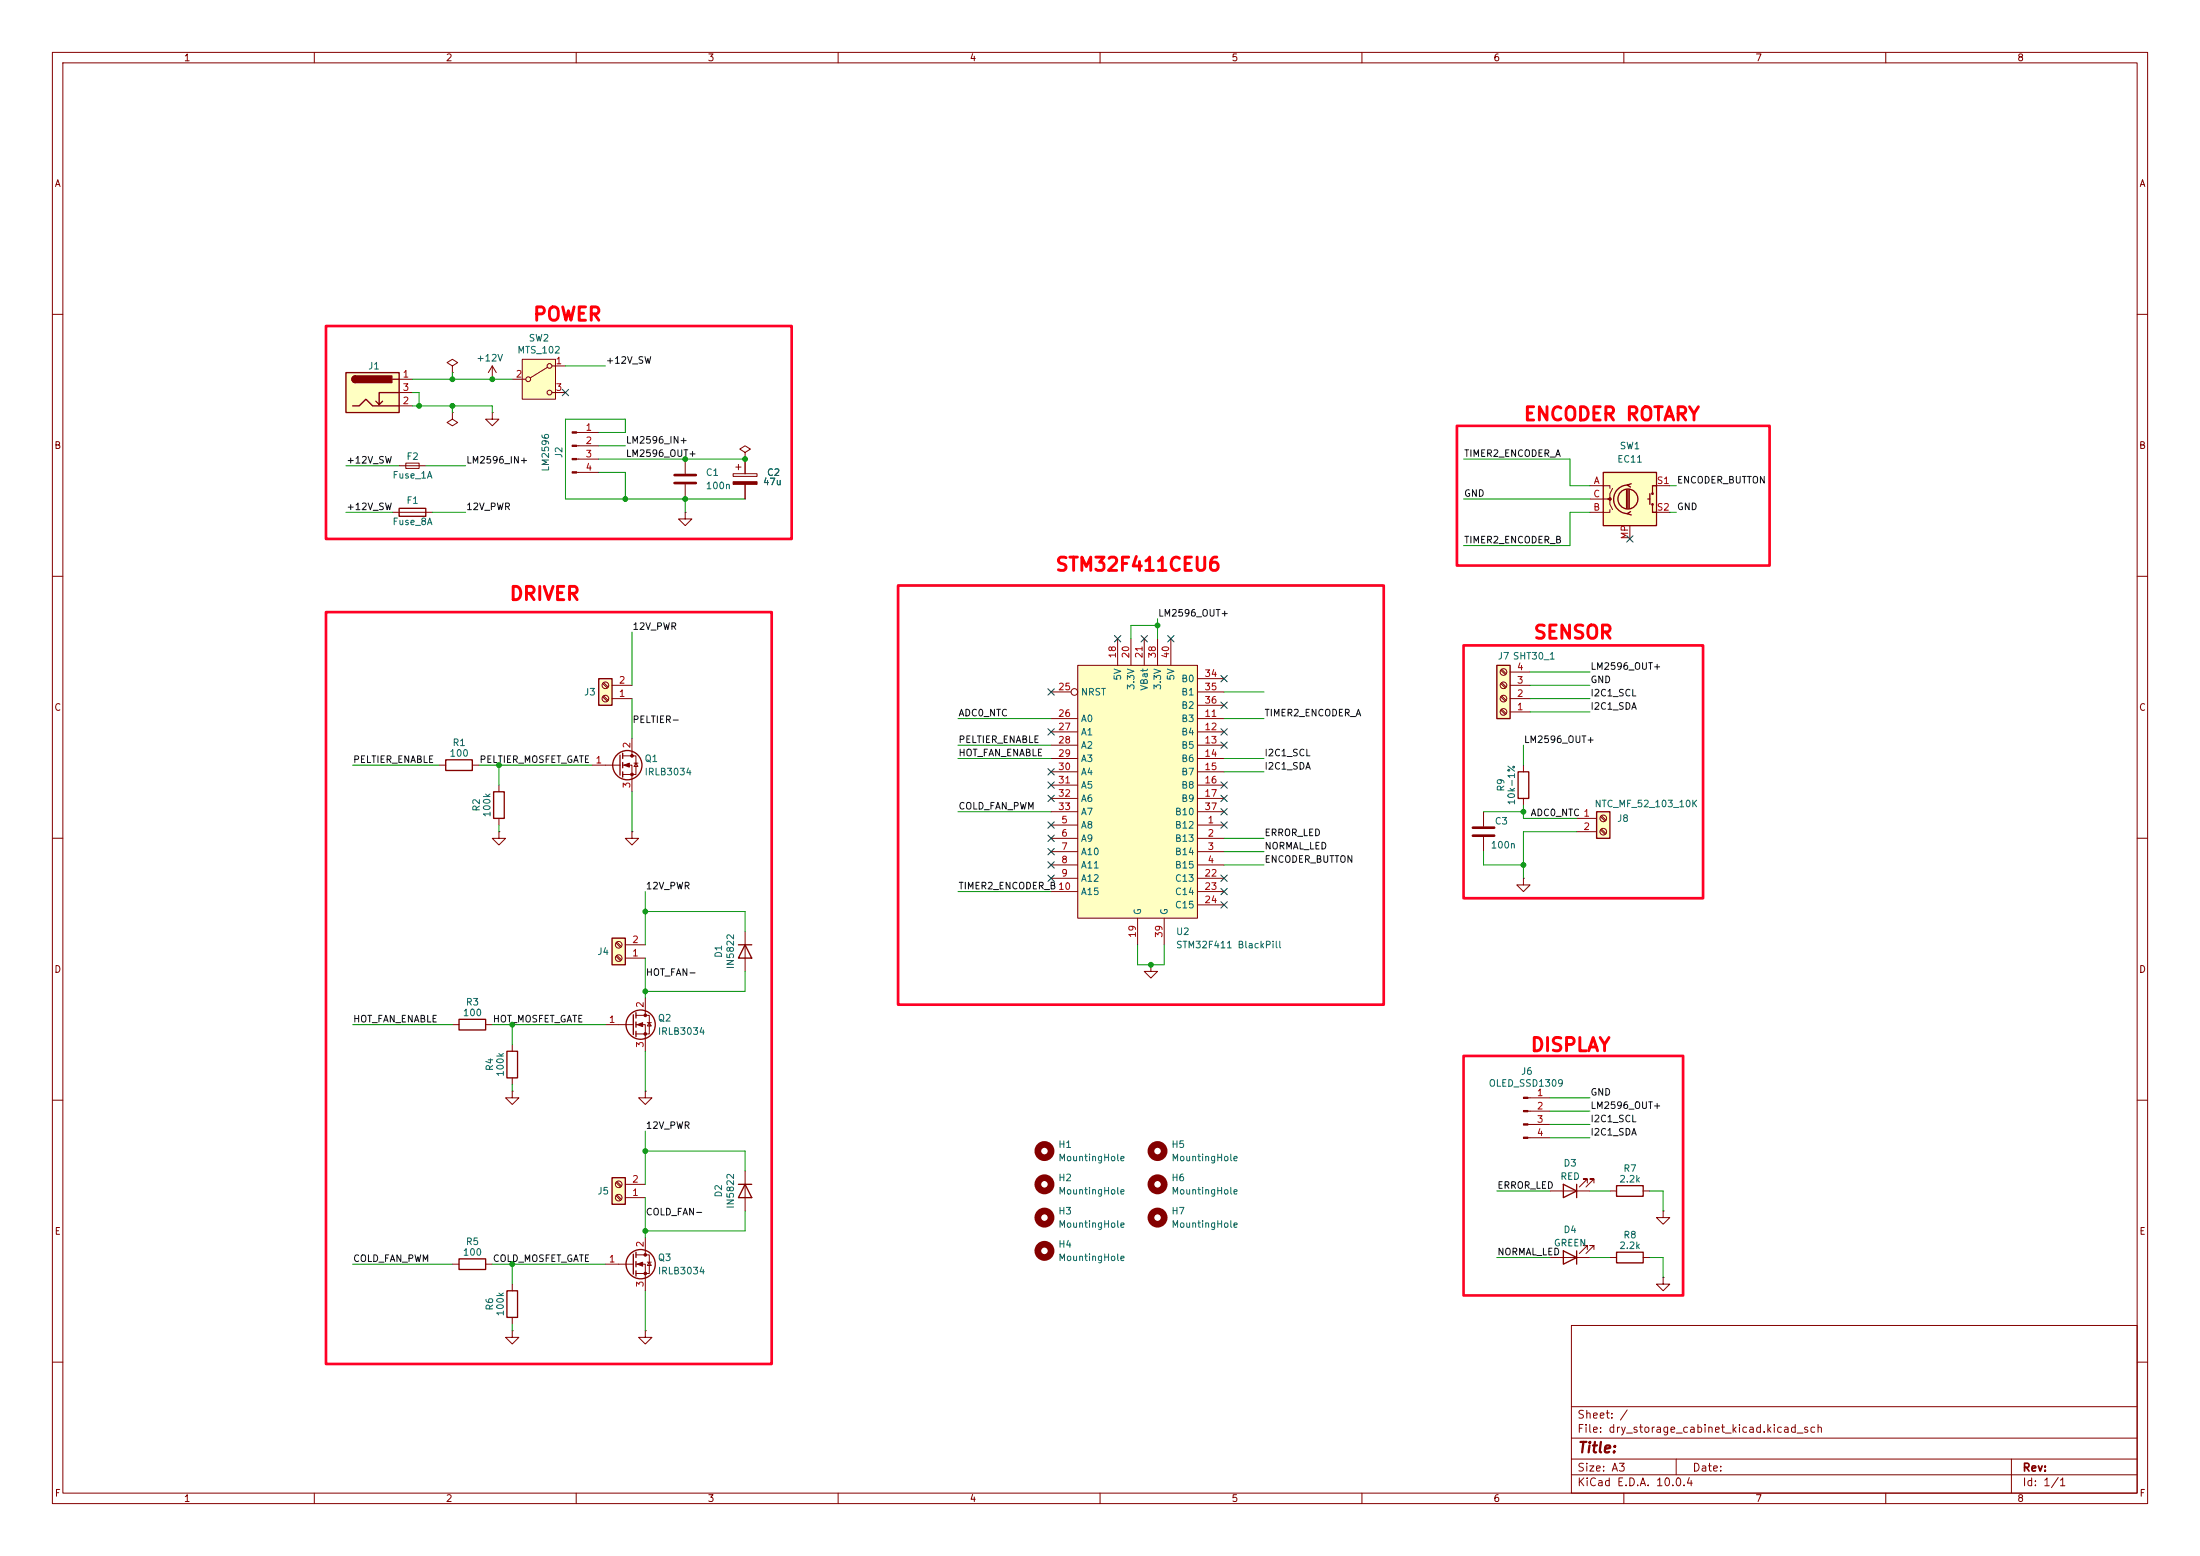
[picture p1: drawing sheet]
<svg xmlns="http://www.w3.org/2000/svg" width="420mm" height="297mm" viewBox="0 0 420 297" stroke-linecap="round" stroke-linejoin="round" font-family="sans-serif">
<g fill="none" stroke="#840000" stroke-width=".19">
<path d="M10 10h400v277h-400zM12 12h396v273h-396zM60 10v2M110 10v2M160 10v2M210 10v2M260 10v2M310 10v2M360 10v2M10 60h2M408 60h2M10 110h2"/>
<path d="M408 110h2M10 160h2M408 160h2M10 210h2M408 210h2M300 253h108v32h-108zM10 260h2M300 278.5h108M300 274.5h108M300 268.5h108M320 278.5v3M384 278.5v6.5"/>
<path d="M408 260h2M60 285v2M110 285v2M160 285v2M210 285v2M260 285v2M300 281.5h108M310 285v2M360 285v2"/>
</g>
<path d="M66 71.1h10.2v7.6h-10.2z" fill="#ffffc2"/>
<path d="M66 71.1h10.2v7.6h-10.2zM67.3 77.5h1.3l1.2-1.3 1.3 1.3h5.1M67.8 71.8a.64 .64 0 0 0-.6 .6 .64 .64 0 0 0 .6 .6M73 76.6l-.6 .6M74.9 72.4h1.3M76.2 74.9h-3.8v2.3l-.6-.6M87.6 194.6h5.1v2h-5.1zM308.6 239h5.1v2h-5.1z" fill="none" stroke="#840000" stroke-width=".25"/>
<g fill="#840000" stroke="#840000" stroke-width=".25">
<path d="M67.4 71.9l.4-.1v1.2a.63 .63 0 0 1-.6-.4 .63 .63 0 0 1 .2-.7z"/>
<path d="M67.8 71.8h7v1.2h-7z"/>
</g>
<path d="M76.2 72.4h2.5M76.2 77.5h2.5M76.2 74.9h2.5M95.2 158.8v1.2h1.3l-1.3 1.3-1.2-1.3h1.2M95.2 158.8h.1M86.4 195.6h1.2M92.7 195.6h1.3M307.3 240h1.3M313.7 240h1.3" fill="none" stroke="#840000" stroke-width=".19"/>
<path d="M304.8 154.9h2.5v5.1h-2.5z" fill="#ffffc2"/>
<path d="M85.1 145h5.1v2.1h-5.1zM94.2 151.1h2.1v5.1h-2.1zM304.8 154.9h2.5v5.1h-2.5zM96.8 246.4h2v5.1h-2z" fill="none" stroke="#840000" stroke-width=".25"/>
<g fill="none" stroke="#840000" stroke-width=".19">
<path d="M83.8 146.1h1.3M90.2 146.1h1.2M95.2 149.9v1.2M95.2 156.2v1.3M301 156.2h3.8M301 158.8h3.8M305.5 155.9l.9 .8M305.5 158.4l.9 .9M305.7 155.7l.9 .8M305.7 158.2l.9 .9M97.8 254v1.3h1.3l-1.3 1.2-1.3-1.2h1.3M97.8 254h.1"/>
<path d="M97.8 245.1v1.3M97.8 251.5v1.2"/>
<circle cx="306.1" cy="156.2" r=".63"/>
<circle cx="306.1" cy="158.7" r=".63"/>
</g>
<path d="M114.3 129.5h2.5v5.1h-2.5z" fill="#ffffc2"/>
<path d="M114.3 129.5h2.5v5.1h-2.5zM308.6 226.3h5.1v2h-5.1zM87.6 240.3h5.1v2h-5.1z" fill="none" stroke="#840000" stroke-width=".25"/>
<g fill="none" stroke="#840000" stroke-width=".19">
<path d="M115.1 133l.8 .9M115.1 130.5l.8 .8M115.2 132.8l.9 .9M115.2 130.3l.9 .8M116.8 133.4h3.8M116.8 130.8h3.8M307.3 227.3h1.3M313.7 227.3h1.3M86.4 241.3h1.2M92.7 241.3h1.3"/>
<circle cx="115.6" cy="130.8" r=".63"/>
<circle cx="115.6" cy="133.3" r=".63"/>
</g>
<path d="M116.8 179.1h2.6v5.1h-2.6z" fill="#ffffc2"/>
<path d="M116.8 179.1h2.6v5.1h-2.6zM141 180.3h2.5M142.2 180.3l1.3 2.6h-2.5zM141 226.1h2.5M142.2 226.1l1.3 2.5h-2.5zM298.4 226.1l2.6 1.2-2.6 1.3zM301 226.1v2.5" fill="none" stroke="#840000" stroke-width=".25"/>
<g fill="none" stroke="#840000" stroke-width=".19">
<path d="M130.8 97.8v1.3h1.3l-1.3 1.2-1.3-1.2h1.3M130.8 97.8h.1M130.8 87.6v2.8M130.8 92.5v2.8M140 90.4h4.5v.5h-4.5zM140.5 89.2h1M141 88.6v1.1M142.2 86.4l1.1-.7-1.1-.6-1 .6 1 .7v1.2M142.2 87.6h.1M142.2 87.6v2.8M142.2 92.5v2.8M120.6 158.8v1.2h1.3l-1.3 1.3-1.2-1.3h1.2"/>
<path d="M120.6 158.8h.1M117.8 179.8l.8 .9M142.2 177.8v7.6M117.6 182.5l.9 .9M117.6 180l.9 .8M117.8 182.4l.8 .8M119.4 182.9h3.8M119.4 180.3h3.8M142.2 223.5v7.6M295.9 227.3h7.6M303 225.8v-.8h-.7h.7l-1.5 1.6M304.3 225.8v-.8h-.8h.8l-1.5 1.6"/>
<path d="M317.5 231.1v1.3h1.3l-1.3 1.3-1.3-1.3h1.3M317.5 231.1h.1"/>
<circle cx="118.1" cy="182.9" r=".63"/>
<circle cx="118.1" cy="180.3" r=".63"/>
</g>
<path d="M128.8 90.7h4M128.8 92.2h4" fill="none" stroke="#840000" stroke-width=".51"/>
<path d="M140 91.9h4.5v.6h-4.5z" fill="#840000" stroke="#840000" stroke-width=".19"/>
<path d="M306.1 90.2h10.1v10.1h-10.1z" fill="#ffffc2"/>
<g fill="none" stroke="#840000" stroke-width=".25">
<path d="M306.1 90.2h10.1v10.1h-10.1zM310.5 93.5v3.5M310.8 92.6a2.73 2.73 0 0 0-2.8 2.7 2.73 2.73 0 0 0 2.8 2.7M310.8 93.5v3.5M311 93.5v3.5M311.3 97.7l-.7 .3 .8 .3M311.4 92.3l-.8 .3 .7 .4M314.6 95.3h.4M315 94.2v2.1M315.5 96.3v1.5h.7M316.2 92.7h-.7v1.5"/>
<circle cx="310.8" cy="95.3" r="1.9"/>
<circle cx="315.5" cy="94.2" r=".13"/>
<circle cx="315.5" cy="96.3" r=".13"/>
</g>
<path d="M110.1 82.6h4.2M110.1 85.1h4.2M110.1 87.6h4.2M110.1 90.2h4.2M303.5 92.7h3.8v.5M303.5 95.3h3.8v1l.5 1M307.3 97.3v.5h-3.8M307.8 93.2l-.5 1v1.1h-.5M316.2 92.7h2.6M316.2 97.8h2.6M311.1 100.3v2.6" fill="none" stroke="#840000" stroke-width=".19"/>
<g fill="#840000" stroke="#840000" stroke-width=".19">
<path d="M109.2 82.4h.9v.3h-.9z"/>
<path d="M109.2 85h.9v.2h-.9z"/>
<path d="M109.2 87.5h.9v.3h-.9z"/>
<path d="M109.2 90h.9v.3h-.9z"/>
<circle cx="307.3" cy="95.2" r=".25"/>
</g>
<path d="M99.7 68.6h6.3v7.6h-6.3z" fill="#ffffc2"/>
<g fill="none" stroke="#840000" stroke-width=".19">
<path d="M86.4 78.7v1.3l1 .6-1 .7-1.1-.7 1.1-.6M86.4 78.7h.1M86.4 69.9l1-.7-1-.6-1.1 .6 1.1 .7v1.2M86.4 71.1h.1M94 78.7v1.3h1.2l-1.2 1.3-1.3-1.3h1.3M94 78.7h.1M94 72.4h.1M94 69.9l-.8 1.2M94 69.9l.7 1.2M94 69.9v2.5M97.8 72.4h2.5M99.7 68.6h6.3v7.6h-6.3z"/>
<path d="M104.5 70.1l-3.3 2M105.4 69.9h2.5M105.4 74.9h2.5M74.9 97.8h7.6M76.2 88.9h5.1M77.5 88.4h2.5v1h-2.5zM113 146.1h5.4M118.9 144.3h2.5v3.5h-2.5M118.9 146.1h1.7v5M120.6 141v3.3M121 145.7h.8M121.4 145.7l.4 .6h-.8z"/>
<path d="M290.8 167.6v1.3h1.3l-1.3 1.3-1.2-1.3h1.2M290.8 167.6h.1"/>
<circle cx="100.8" cy="72.4" r=".46"/>
<circle cx="104.9" cy="69.9" r=".46"/>
<circle cx="104.9" cy="74.9" r=".46"/>
</g>
<g fill="none" stroke="#840000" stroke-width="1.3">
<circle cx="199.4" cy="219.7" r="1.27"/>
<circle cx="221" cy="219.7" r="1.27"/>
<circle cx="199.4" cy="226.1" r="1.27"/>
<circle cx="221" cy="226.1" r="1.27"/>
<circle cx="221" cy="232.4" r="1.27"/>
</g>
<g fill="none" stroke="#840000" stroke-width=".25">
<path d="M76.2 97h5.1v1.6h-5.1zM118.4 144.1v3.9M118.9 143.8v1M118.9 145.5v1.1M118.9 147.3v1"/>
<circle cx="119.8" cy="146" r="2.79"/>
</g>
<g fill="#840000" stroke="#840000" stroke-width=".19">
<path d="M119.1 146.1l1-.4v.7z"/>
<circle cx="120.6" cy="144.3" r=".25"/>
<circle cx="120.6" cy="147.8" r=".25"/>
</g>
<path d="M116.8 224.8h2.6v5.1h-2.6z" fill="#ffffc2"/>
<path d="M116.8 224.8h2.6v5.1h-2.6z" fill="none" stroke="#840000" stroke-width=".25"/>
<g fill="none" stroke="#840000" stroke-width=".19">
<path d="M117.6 228.3l.9 .8M117.6 225.7l.9 .9M117.8 228.1l.8 .8M117.8 225.6l.8 .8M119.4 228.6h3.8M119.4 226.1h3.8"/>
<circle cx="118.1" cy="228.6" r=".63"/>
<circle cx="118.1" cy="226.1" r=".63"/>
</g>
<g fill="none" stroke="#840000" stroke-width="1.3">
<circle cx="199.4" cy="232.4" r="1.27"/>
<circle cx="199.4" cy="238.8" r="1.27"/>
</g>
<path d="M205.7 127h22.9v48.3h-22.9z" fill="#ffffc2"/>
<g fill="none" stroke="#840000" stroke-width=".19">
<path d="M200.7 137.2h5M200.7 139.7h5M200.7 132.1h3.8M205.7 127h22.9v48.3h-22.9zM213.4 121.9v5.1M215.9 121.9v5.1M218.4 121.9v5.1M221 121.9v5.1M223.5 121.9v5.1M228.6 137.2h5.1M228.6 139.7h5.1M228.6 132.1h5.1"/>
<path d="M228.6 129.5h5.1M228.6 134.6h5.1M200.7 157.5h5M200.7 142.2h5M200.7 144.8h5M200.7 147.3h5M200.7 149.9h5M200.7 152.4h5M200.7 154.9h5M228.6 157.5h5.1M228.6 142.2h5.1M228.6 144.8h5.1"/>
<path d="M228.6 147.3h5.1M228.6 149.9h5.1M228.6 152.4h5.1M228.6 154.9h5.1M283.2 154.9v2.8M283.2 159.8v2.8M290.8 146.1v1.2M290.8 152.4v1.3M200.7 160h5M200.7 162.6h5M200.7 165.1h5M200.7 167.6h5"/>
<path d="M200.7 170.2h5M217.2 175.3v5M222.2 175.3v5M228.6 160h5.1M228.6 162.6h5.1M228.6 165.1h5.1M228.6 167.6h5.1M228.6 170.2h5.1M228.6 172.7h5.1M115.6 195.6h5.3M121.4 193.8h2.6v3.6h-2.6M121.4 195.6h1.8v5.1"/>
<path d="M123.2 190.5v3.3M123.6 195.2h.7M124 195.2l.3 .6h-.7zM219.7 184.2v1.2h1.3l-1.3 1.3-1.3-1.3h1.3M219.7 184.2h.1M123.2 208.3v1.3h1.3l-1.3 1.2-1.3-1.2h1.3M123.2 208.3h.1M291.7 209.6h4.2M291.7 212.1h4.2M291.7 214.6h4.2M291.7 217.2h4.2M121.4 239.5h2.6v3.6h-2.6"/>
<path d="M123.2 236.2v3.3M303 238.5v-.8h-.7h.7l-1.5 1.6M304.3 238.5v-.8h-.8h.8l-1.5 1.6M115.6 241.3h5.3M121.4 241.3h1.8v5.1M123.2 254v1.3h1.3l-1.3 1.2-1.3-1.2h1.3M123.2 254h.1M123.6 240.9h.7M124 240.9l.3 .7h-.7zM295.9 240h7.6M317.5 243.8v1.3h1.3l-1.3 1.3-1.3-1.3h1.3M317.5 243.8h.1"/>
<circle cx="205.1" cy="132.1" r=".63"/>
</g>
<g fill="none" stroke="#840000" stroke-width=".25">
<path d="M289.8 147.3h2v5.1h-2zM120.9 193.7v3.8M121.4 193.3v1M121.4 195.1v1M121.4 196.9v1M120.9 239.4v3.8M121.4 239v1M298.4 238.8l2.6 1.2-2.6 1.3zM301 238.8v2.5M121.4 240.8v1M121.4 242.6v1"/>
<circle cx="122.3" cy="195.6" r="2.79"/>
<circle cx="122.3" cy="241.3" r="2.79"/>
</g>
<g fill="#840000" stroke="#840000" stroke-width=".19">
<path d="M121.7 241.3l1-.4v.8z"/>
<path d="M290.8 209.4h.9v.3h-.9z"/>
<path d="M290.8 212h.9v.2h-.9z"/>
<path d="M290.8 214.5h.9v.3h-.9z"/>
<path d="M290.8 217h.9v.3h-.9z"/>
<path d="M121.7 195.6l1-.4v.8z"/>
<circle cx="123.2" cy="239.5" r=".25"/>
<circle cx="123.2" cy="243.1" r=".25"/>
<circle cx="123.2" cy="193.8" r=".25"/>
<circle cx="123.2" cy="197.4" r=".25"/>
</g>
<path d="M281.2 158h4M281.2 159.5h4" fill="none" stroke="#840000" stroke-width=".51"/>
<path d="M285.7 127h2.6v10.2h-2.6z" fill="#ffffc2"/>
<path d="M285.7 127h2.6v10.2h-2.6zM96.8 200.7h2v5h-2z" fill="none" stroke="#840000" stroke-width=".25"/>
<g fill="none" stroke="#840000" stroke-width=".19">
<path d="M142.2 87.6h.1M142.2 87.6v2.8M142.2 92.5v2.8M286.5 135.6l.9 .8M286.5 133l.9 .9M286.5 130.5l.9 .8M286.5 127.9l.9 .9M286.7 135.4l.9 .8M286.7 132.8l.9 .9M286.7 130.3l.9 .8M286.7 127.8l.9 .8M288.3 135.9h3.8"/>
<path d="M288.3 133.4h3.8M288.3 130.8h3.8M288.3 128.3h3.8M97.8 199.4v1.3M97.8 208.3v1.3h1.3l-1.3 1.2-1.3-1.2h1.3M97.8 208.3h.1M97.8 205.7v1.3"/>
<circle cx="287" cy="135.9" r=".63"/>
<circle cx="287" cy="130.8" r=".63"/>
<circle cx="287" cy="128.3" r=".63"/>
<circle cx="287" cy="133.3" r=".63"/>
</g>
<g fill="none" stroke="#009600" stroke-width=".19">
<path d="M78.7 72.4h19.1M78.7 77.5h15.3v1.2M78.7 74.9h1.3v2.6M86.4 71.1v1.3M86.4 77.5v1.2M107.9 69.9h7.7M66 88.9h10.2M66 97.8h8.9M81.3 88.9h7.6M82.5 97.8h6.4M114.3 87.6h27.9M114.3 82.6h5.1v-2.6h-11.5v15.3h34.3"/>
<path d="M114.3 90.2h5.1v5.1M114.3 85.1h5.1M130.8 95.3v2.5M279.4 87.6h20.3v5.1h3.8M279.4 95.3h24.1M303.5 97.8h-3.8v6.3h-20.3M318.8 97.8h1.2M318.8 92.7h1.2M221 119.4h-5.1v2.5M221 118.1v3.8M120.6 120.7v10.1M120.6 133.4v7.6"/>
<path d="M182.9 137.2h17.8M233.7 137.2h7.6M233.7 132.1h7.6M292.1 128.3h11.4M292.1 133.4h11.4M292.1 135.9h11.4M292.1 130.8h11.4M67.3 146.1h16.5M91.4 146.1h21.6M95.2 146.1v3.8M95.2 157.5v1.3M120.6 151.1v7.7"/>
<path d="M182.9 154.9h17.8M182.9 144.8h17.8M182.9 142.2h17.8M233.7 147.3h7.6M233.7 144.8h7.6M283.2 154.9h7.6M290.8 142.2v3.9M290.8 153.7v2.5h10.2M301 158.8h-10.2v8.8M123.2 170.2v10.1M123.2 174h19v3.8M182.9 170.2h17.8"/>
<path d="M233.7 165.1h7.6M233.7 160h7.6M233.7 162.6h7.6M283.2 162.6v2.5h7.6M67.3 195.6h19.1M94 195.6h21.6M97.8 195.6v3.8M123.2 182.9v7.6M142.2 185.4v3.8h-19M217.2 180.3v3.9h5v-3.9M97.8 207v1.3M123.2 200.7v7.6"/>
<path d="M123.2 215.9v10.2M123.2 219.7h19v3.8M295.9 209.6h7.6M295.9 217.2h7.6M295.9 212.1h7.6M295.9 214.6h7.6M123.2 228.6v7.6M142.2 231.1v3.8h-19M285.7 227.3h10.2M303.5 227.3h3.8M315 227.3h2.5v3.8M67.3 241.3h19.1"/>
<path d="M94 241.3h21.6M97.8 241.3v3.8M97.8 252.7v1.3M123.2 246.4v7.6M285.7 240h10.2M303.5 240h3.8M315 240h2.5v3.8"/>
</g>
<g fill="none" stroke="#000084" stroke-width=".19">
<path d="M107.3 74.3l1.3 1.2M108.6 74.3l-1.3 1.2M310.5 102.3l1.3 1.2M311.8 102.3l-1.3 1.2M200.1 131.5l1.2 1.2M200.1 139.1l1.2 1.2M201.3 131.5l-1.2 1.2M201.3 139.1l-1.2 1.2M212.8 121.3l1.2 1.2M214 121.3l-1.2 1.2M217.8 121.3l1.2 1.2M219 121.3l-1.2 1.2"/>
<path d="M222.9 121.3l1.2 1.2M224.1 121.3l-1.2 1.2M233.1 128.9l1.2 1.2M233.1 139.1l1.2 1.2M233.1 134l1.2 1.2M234.3 128.9l-1.2 1.2M234.3 139.1l-1.2 1.2M234.3 134l-1.2 1.2M200.1 149.3l1.2 1.2M200.1 151.8l1.2 1.2M200.1 146.7l1.2 1.2M200.1 159.4l1.2 1.2"/>
<path d="M200.1 156.9l1.2 1.2M201.3 149.3l-1.2 1.2M201.3 151.8l-1.2 1.2M201.3 146.7l-1.2 1.2M201.3 159.4l-1.2 1.2M201.3 156.9l-1.2 1.2M233.1 149.3l1.2 1.2M233.1 151.8l1.2 1.2M233.1 141.6l1.2 1.2M233.1 156.9l1.2 1.2M233.1 154.3l1.2 1.2M234.3 149.3l-1.2 1.2"/>
<path d="M234.3 151.8l-1.2 1.2M234.3 141.6l-1.2 1.2M234.3 156.9l-1.2 1.2M234.3 154.3l-1.2 1.2M200.1 164.5l1.2 1.2M200.1 167l1.2 1.2M200.1 162l1.2 1.2M201.3 162l-1.2 1.2M201.3 164.5l-1.2 1.2M201.3 167l-1.2 1.2M233.1 172.1l1.2 1.2M233.1 169.6l1.2 1.2"/>
<path d="M233.1 167l1.2 1.2M234.3 172.1l-1.2 1.2M234.3 169.6l-1.2 1.2M234.3 167l-1.2 1.2"/>
</g>
<path d="M62.2 62.2h88.9v40.7h-88.9zM278.1 81.3h59.7v26.7h-59.7zM62.2 116.8h85.1v143.5h-85.1zM171.4 111.8h92.8v80h-92.8zM279.4 123.2h45.7v48.3h-45.7zM279.4 201.5h41.9v45.8h-41.9z" fill="none" stroke="#ff0025" stroke-width=".51"/>
<g fill="#009600" stroke="#009600" stroke-width=".19">
<circle cx="80" cy="77.5" r=".46"/>
<circle cx="86.4" cy="77.5" r=".46"/>
<circle cx="86.4" cy="72.4" r=".46"/>
<circle cx="94" cy="72.4" r=".46"/>
<circle cx="95.2" cy="146.1" r=".46"/>
<circle cx="123.2" cy="174" r=".46"/>
<circle cx="123.2" cy="189.2" r=".46"/>
<circle cx="97.8" cy="195.6" r=".46"/>
<circle cx="97.8" cy="241.3" r=".46"/>
<circle cx="123.2" cy="219.7" r=".46"/>
<circle cx="123.2" cy="234.9" r=".46"/>
<circle cx="119.4" cy="95.3" r=".46"/>
<circle cx="130.8" cy="95.3" r=".46"/>
<circle cx="142.2" cy="87.6" r=".46"/>
<circle cx="130.8" cy="87.6" r=".46"/>
<circle cx="290.8" cy="154.9" r=".46"/>
<circle cx="290.8" cy="165.1" r=".46"/>
<circle cx="221" cy="119.4" r=".46"/>
<circle cx="219.7" cy="184.2" r=".46"/>
</g>
<g font-size="2.5" fill="#ff0004">
<text x="101.6" y="61.9">POWER</text>
<text x="290.7" y="80.9">ENCODER ROTARY</text>
<text x="201.3" y="109.6">STM32F411CEU6</text>
<text x="97.1" y="115.2">DRIVER</text>
<text x="292.6" y="122.6">SENSOR</text>
<text x="292" y="201.3">DISPLAY</text>
</g>
<text font-size="2" fill="#840000" x="301" y="277.8">Title:</text>
<g font-size="1.5" fill="#840000">
<text x="301" y="273.8">File: dry_storage_cabinet_kicad.kicad_sch</text>
<text x="301" y="271.1">Sheet: /</text>
<text x="301" y="281.2">Size: A3</text>
<text x="323" y="281.2">Date:</text>
<text x="386" y="281.2">Rev:</text>
<text x="301" y="284">KiCad E.D.A. 10.0.4</text>
<text x="386" y="284">Id: 1/1</text>
</g>
<g font-size="1.3" fill="#840000">
<text x="35" y="12">1</text>
<text x="85" y="12">2</text>
<text x="135" y="12">3</text>
<text x="185" y="12">4</text>
<text x="235" y="12">5</text>
<text x="285" y="12">6</text>
<text x="335" y="12">7</text>
<text x="385" y="12">8</text>
<text x="10.3" y="36">A</text>
<text x="408.3" y="36">A</text>
<text x="10.3" y="86">B</text>
<text x="408.2" y="86">B</text>
<text x="10.3" y="136">C</text>
<text x="408.2" y="136">C</text>
<text x="10.3" y="186">D</text>
<text x="408.2" y="186">D</text>
<text x="10.3" y="236">E</text>
<text x="408.3" y="236">E</text>
<text x="10.3" y="286">F</text>
<text x="35" y="287">1</text>
<text x="85" y="287">2</text>
<text x="135" y="287">3</text>
<text x="185" y="287">4</text>
<text x="235" y="287">5</text>
<text x="285" y="287">6</text>
<text x="335" y="287">7</text>
<text x="385" y="287">8</text>
<text x="408.3" y="286">F</text>
</g>
<g font-size="1.3" fill="#006464">
<text x="100.8" y="65.5">SW2</text>
<text x="70.2" y="70.8">J1</text>
<text x="90.8" y="69.3">+12V</text>
<text x="98.7" y="67.8">MTS_102</text>
<text x="77.5" y="88.1">F2</text>
<text x="107.7" y="87.6" transform="rotate(-90 107.7 87.6)">J2</text>
<text x="308.6" y="88.6">EC11</text>
<text x="309.1" y="86.1">SW1</text>
<text x="74.8" y="91.6">Fuse_1A</text>
<text x="105.1" y="90.1" transform="rotate(-90 105.1 90.1)">LM2596</text>
<text x="134.6" y="91.1">C1</text>
<text x="134.6" y="93.7">100n</text>
<text x="145.6" y="92.9">47u</text>
<text x="146.3" y="91.1">C2</text>
<text x="74.8" y="100.5">Fuse_8A</text>
<text x="77.5" y="96.5">F1</text>
<text x="214.3" y="130" transform="rotate(-90 214.3 130)">5V</text>
<text x="216.9" y="131.8" transform="rotate(-90 216.9 131.8)">3.3V</text>
<text x="219.4" y="131.9" transform="rotate(-90 219.4 131.9)">VBat</text>
<text x="222" y="131.8" transform="rotate(-90 222 131.8)">3.3V</text>
<text x="224.5" y="130" transform="rotate(-90 224.5 130)">5V</text>
<text x="225.4" y="130.5">B0</text>
<text x="285.8" y="126.2">J7 SHT30_1</text>
<text x="111.4" y="133.1">J3</text>
<text x="206.2" y="133.1">NRST</text>
<text x="225.4" y="133.1">B1</text>
<text x="225.4" y="135.6">B2</text>
<text x="86.3" y="142.7">R1</text>
<text x="206.2" y="138.1">A0</text>
<text x="206.2" y="140.7">A1</text>
<text x="206.2" y="143.2">A2</text>
<text x="225.4" y="138.1">B3</text>
<text x="225.4" y="140.7">B4</text>
<text x="225.4" y="143.2">B5</text>
<text x="85.7" y="144.7">100</text>
<text x="122.9" y="148.3">IRLB3034</text>
<text x="122.9" y="145.8">Q1</text>
<text x="206.2" y="145.8">A3</text>
<text x="206.2" y="148.3">A4</text>
<text x="225.4" y="145.8">B6</text>
<text x="225.4" y="148.3">B7</text>
<text x="91.9" y="155" transform="rotate(-90 91.9 155)">R2</text>
<text x="206.2" y="150.8">A5</text>
<text x="206.2" y="153.4">A6</text>
<text x="206.2" y="155.9">A7</text>
<text x="224.2" y="155.9">B10</text>
<text x="225.4" y="150.8">B8</text>
<text x="225.4" y="153.4">B9</text>
<text x="287.5" y="151.2" transform="rotate(-90 287.5 151.2)">R9</text>
<text x="289.5" y="153.8" transform="rotate(-90 289.5 153.8)">10k-1%</text>
<text x="304.3" y="154.4">NTC_MF_52_103_10K</text>
<text x="93.9" y="156.1" transform="rotate(-90 93.9 156.1)">100k</text>
<text x="206.2" y="158.5">A8</text>
<text x="206.2" y="161">A9</text>
<text x="224.2" y="158.5">B12</text>
<text x="224.2" y="161">B13</text>
<text x="285.3" y="157.7">C3</text>
<text x="308.6" y="157.2">J8</text>
<text x="206.2" y="163.5">A10</text>
<text x="206.2" y="166.1">A11</text>
<text x="224.2" y="163.5">B14</text>
<text x="224.2" y="166.1">B15</text>
<text x="284.5" y="162.3">100n</text>
<text x="206.2" y="168.6">A12</text>
<text x="206.2" y="171.2">A15</text>
<text x="224.2" y="168.6">C13</text>
<text x="224.2" y="171.2">C14</text>
<text x="224.2" y="173.7">C15</text>
<text x="218.1" y="174.8" transform="rotate(-90 218.1 174.8)">G</text>
<text x="223.2" y="174.8" transform="rotate(-90 223.2 174.8)">G</text>
<text x="224.4" y="178.8">U2</text>
<text x="113.9" y="182.6">J4</text>
<text x="138.1" y="183" transform="rotate(-90 138.1 183)">D1</text>
<text x="140.4" y="185.1" transform="rotate(-90 140.4 185.1)">IN5822</text>
<text x="224.4" y="181.3">STM32F411 BlackPill</text>
<text x="88.3" y="194.3">100</text>
<text x="88.8" y="192.2">R3</text>
<text x="125.5" y="197.8">IRLB3034</text>
<text x="125.5" y="195.3">Q2</text>
<text x="94.4" y="204.5" transform="rotate(-90 94.4 204.5)">R4</text>
<text x="96.5" y="205.6" transform="rotate(-90 96.5 205.6)">100k</text>
<text x="284.1" y="207.7">OLED_SSD1309</text>
<text x="290.3" y="205.4">J6</text>
<text x="201.9" y="219.4">H1</text>
<text x="201.9" y="222">MountingHole</text>
<text x="223.5" y="219.4">H5</text>
<text x="223.5" y="222">MountingHole</text>
<text x="201.9" y="225.8">H2</text>
<text x="223.5" y="225.8">H6</text>
<text x="297.8" y="225.5">RED</text>
<text x="298.4" y="223">D3</text>
<text x="309" y="226">2.2k</text>
<text x="309.8" y="224">R7</text>
<text x="113.9" y="228.3">J5</text>
<text x="138.1" y="228.7" transform="rotate(-90 138.1 228.7)">D2</text>
<text x="140.4" y="230.8" transform="rotate(-90 140.4 230.8)">IN5822</text>
<text x="201.9" y="228.3">MountingHole</text>
<text x="201.9" y="232.1">H3</text>
<text x="223.5" y="232.1">H7</text>
<text x="223.5" y="228.3">MountingHole</text>
<text x="88.3" y="240">100</text>
<text x="88.8" y="238">R5</text>
<text x="201.9" y="238.5">H4</text>
<text x="201.9" y="234.7">MountingHole</text>
<text x="223.5" y="234.7">MountingHole</text>
<text x="296.5" y="238.2">GREEN</text>
<text x="298.4" y="235.7">D4</text>
<text x="309" y="238.7">2.2k</text>
<text x="309.8" y="236.7">R8</text>
<text x="125.5" y="243.5">IRLB3034</text>
<text x="125.5" y="241">Q3</text>
<text x="201.9" y="241">MountingHole</text>
<text x="94.4" y="250.3" transform="rotate(-90 94.4 250.3)">R6</text>
<text x="96.5" y="251.3" transform="rotate(-90 96.5 251.3)">100k</text>
</g>
<g font-size="1.3" fill="#a90000">
<text x="106" y="69.8">1</text>
<text x="76.8" y="72.4">1</text>
<text x="76.8" y="77.4">2</text>
<text x="76.8" y="74.9">3</text>
<text x="98.4" y="72.4">2</text>
<text x="106" y="74.9">3</text>
<text x="111.7" y="82.5">1</text>
<text x="111.7" y="85.1">2</text>
<text x="111.7" y="87.6">3</text>
<text x="111.7" y="90.1">4</text>
<text x="304.1" y="95.2">C</text>
<text x="304.2" y="92.7">A</text>
<text x="316.2" y="92.7">S1</text>
<text x="304.1" y="97.8">B</text>
<text x="316.2" y="97.8">S2</text>
<text x="311.1" y="103.1" transform="rotate(-90 311.1 103.1)">MP</text>
<text x="213.3" y="125.8" transform="rotate(-90 213.3 125.8)">18</text>
<text x="215.9" y="125.8" transform="rotate(-90 215.9 125.8)">20</text>
<text x="218.4" y="125.8" transform="rotate(-90 218.4 125.8)">21</text>
<text x="221" y="125.8" transform="rotate(-90 221 125.8)">38</text>
<text x="223.5" y="125.8" transform="rotate(-90 223.5 125.8)">40</text>
<text x="118" y="130.8">2</text>
<text x="229.8" y="129.5">34</text>
<text x="289.5" y="130.8">3</text>
<text x="289.5" y="128.2">4</text>
<text x="118" y="133.3">1</text>
<text x="201.9" y="132.1">25</text>
<text x="201.9" y="137.1">26</text>
<text x="229.8" y="137.1">11</text>
<text x="229.8" y="132.1">35</text>
<text x="229.8" y="134.6">36</text>
<text x="289.5" y="135.9">1</text>
<text x="289.5" y="133.3">2</text>
<text x="120.6" y="142.9" transform="rotate(-90 120.6 142.9)">2</text>
<text x="201.9" y="139.7">27</text>
<text x="201.9" y="142.2">28</text>
<text x="229.8" y="139.7">12</text>
<text x="229.8" y="142.2">13</text>
<text x="113.6" y="146">1</text>
<text x="201.9" y="144.8">29</text>
<text x="201.9" y="147.3">30</text>
<text x="201.9" y="149.8">31</text>
<text x="229.8" y="144.8">14</text>
<text x="229.8" y="147.3">15</text>
<text x="229.8" y="149.8">16</text>
<text x="120.6" y="150.6" transform="rotate(-90 120.6 150.6)">3</text>
<text x="201.9" y="152.4">32</text>
<text x="201.9" y="154.9">33</text>
<text x="229.8" y="152.4">17</text>
<text x="229.8" y="154.9">37</text>
<text x="202.5" y="157.5">5</text>
<text x="202.5" y="160">6</text>
<text x="230.4" y="157.5">1</text>
<text x="230.4" y="160">2</text>
<text x="302.2" y="158.7">2</text>
<text x="202.5" y="162.5">7</text>
<text x="202.5" y="165.1">8</text>
<text x="202.5" y="167.6">9</text>
<text x="229.8" y="167.6">22</text>
<text x="230.4" y="162.5">3</text>
<text x="230.4" y="165.1">4</text>
<text x="229.8" y="170.2">23</text>
<text x="229.8" y="172.7">24</text>
<text x="217.1" y="179.1" transform="rotate(-90 217.1 179.1)">19</text>
<text x="222.2" y="179.1" transform="rotate(-90 222.2 179.1)">39</text>
<text x="120.6" y="182.9">1</text>
<text x="120.6" y="180.3">2</text>
<text x="116.1" y="195.6">1</text>
<text x="123.2" y="192.5" transform="rotate(-90 123.2 192.5)">2</text>
<text x="123.2" y="200.1" transform="rotate(-90 123.2 200.1)">3</text>
<text x="293.3" y="209.5">1</text>
<text x="293.3" y="212.1">2</text>
<text x="293.3" y="214.6">3</text>
<text x="293.3" y="217.1">4</text>
<text x="120.6" y="226">2</text>
<text x="120.6" y="228.6">1</text>
<text x="123.2" y="238.2" transform="rotate(-90 123.2 238.2)">2</text>
<text x="116.1" y="241.3">1</text>
<text x="123.2" y="245.8" transform="rotate(-90 123.2 245.8)">3</text>
</g>
<g font-size="1.3" fill="#0f0f0f">
<text x="115.6" y="69.7">+12V_SW</text>
<text x="66" y="88.8">+12V_SW</text>
<text x="88.9" y="88.8">LM2596_IN+</text>
<text x="119.4" y="85">LM2596_IN+</text>
<text x="119.4" y="87.5">LM2596_OUT+</text>
<text x="279.4" y="87.5">TIMER2_ENCODER_A</text>
<text x="279.4" y="95.1">GND</text>
<text x="320" y="92.6">ENCODER_BUTTON</text>
<text x="66" y="97.7">+12V_SW</text>
<text x="88.9" y="97.7">12V_PWR</text>
<text x="320" y="97.7">GND</text>
<text x="279.4" y="104">TIMER2_ENCODER_B</text>
<text x="221" y="118">LM2596_OUT+</text>
<text x="120.6" y="120.5">12V_PWR</text>
<text x="303.5" y="128.1">LM2596_OUT+</text>
<text x="303.5" y="130.7">GND</text>
<text x="182.9" y="137">ADC0_NTC</text>
<text x="241.3" y="137">TIMER2_ENCODER_A</text>
<text x="303.5" y="133.2">I2C1_SCL</text>
<text x="303.5" y="135.8">I2C1_SDA</text>
<text x="120.6" y="138.3">PELTIER-</text>
<text x="182.9" y="142.1">PELTIER_ENABLE</text>
<text x="290.8" y="142.1">LM2596_OUT+</text>
<text x="67.3" y="145.9">PELTIER_ENABLE</text>
<text x="91.4" y="145.9">PELTIER_MOSFET_GATE</text>
<text x="182.9" y="144.7">HOT_FAN_ENABLE</text>
<text x="241.3" y="147.2">I2C1_SDA</text>
<text x="241.3" y="144.7">I2C1_SCL</text>
<text x="182.9" y="154.8">COLD_FAN_PWM</text>
<text x="241.3" y="159.9">ERROR_LED</text>
<text x="292.1" y="156.1">ADC0_NTC 1</text>
<text x="241.3" y="162.4">NORMAL_LED</text>
<text x="241.3" y="165">ENCODER_BUTTON</text>
<text x="123.2" y="170.1">12V_PWR</text>
<text x="182.9" y="170.1">TIMER2_ENCODER_B10</text>
<text x="123.2" y="186.6">HOT_FAN-</text>
<text x="67.3" y="195.5">HOT_FAN_ENABLE</text>
<text x="94" y="195.5">HOT_MOSFET_GATE</text>
<text x="303.5" y="209.4">GND</text>
<text x="123.2" y="215.8">12V_PWR</text>
<text x="303.5" y="212">LM2596_OUT+</text>
<text x="303.5" y="214.5">I2C1_SCL</text>
<text x="303.5" y="217">I2C1_SDA</text>
<text x="285.8" y="227.2">ERROR_LED</text>
<text x="123.2" y="232.3">COLD_FAN-</text>
<text x="285.8" y="239.9">NORMAL_LED</text>
<text x="67.3" y="241.2">COLD_FAN_PWM</text>
<text x="94" y="241.2">COLD_MOSFET_GATE</text>
</g>
</svg>
